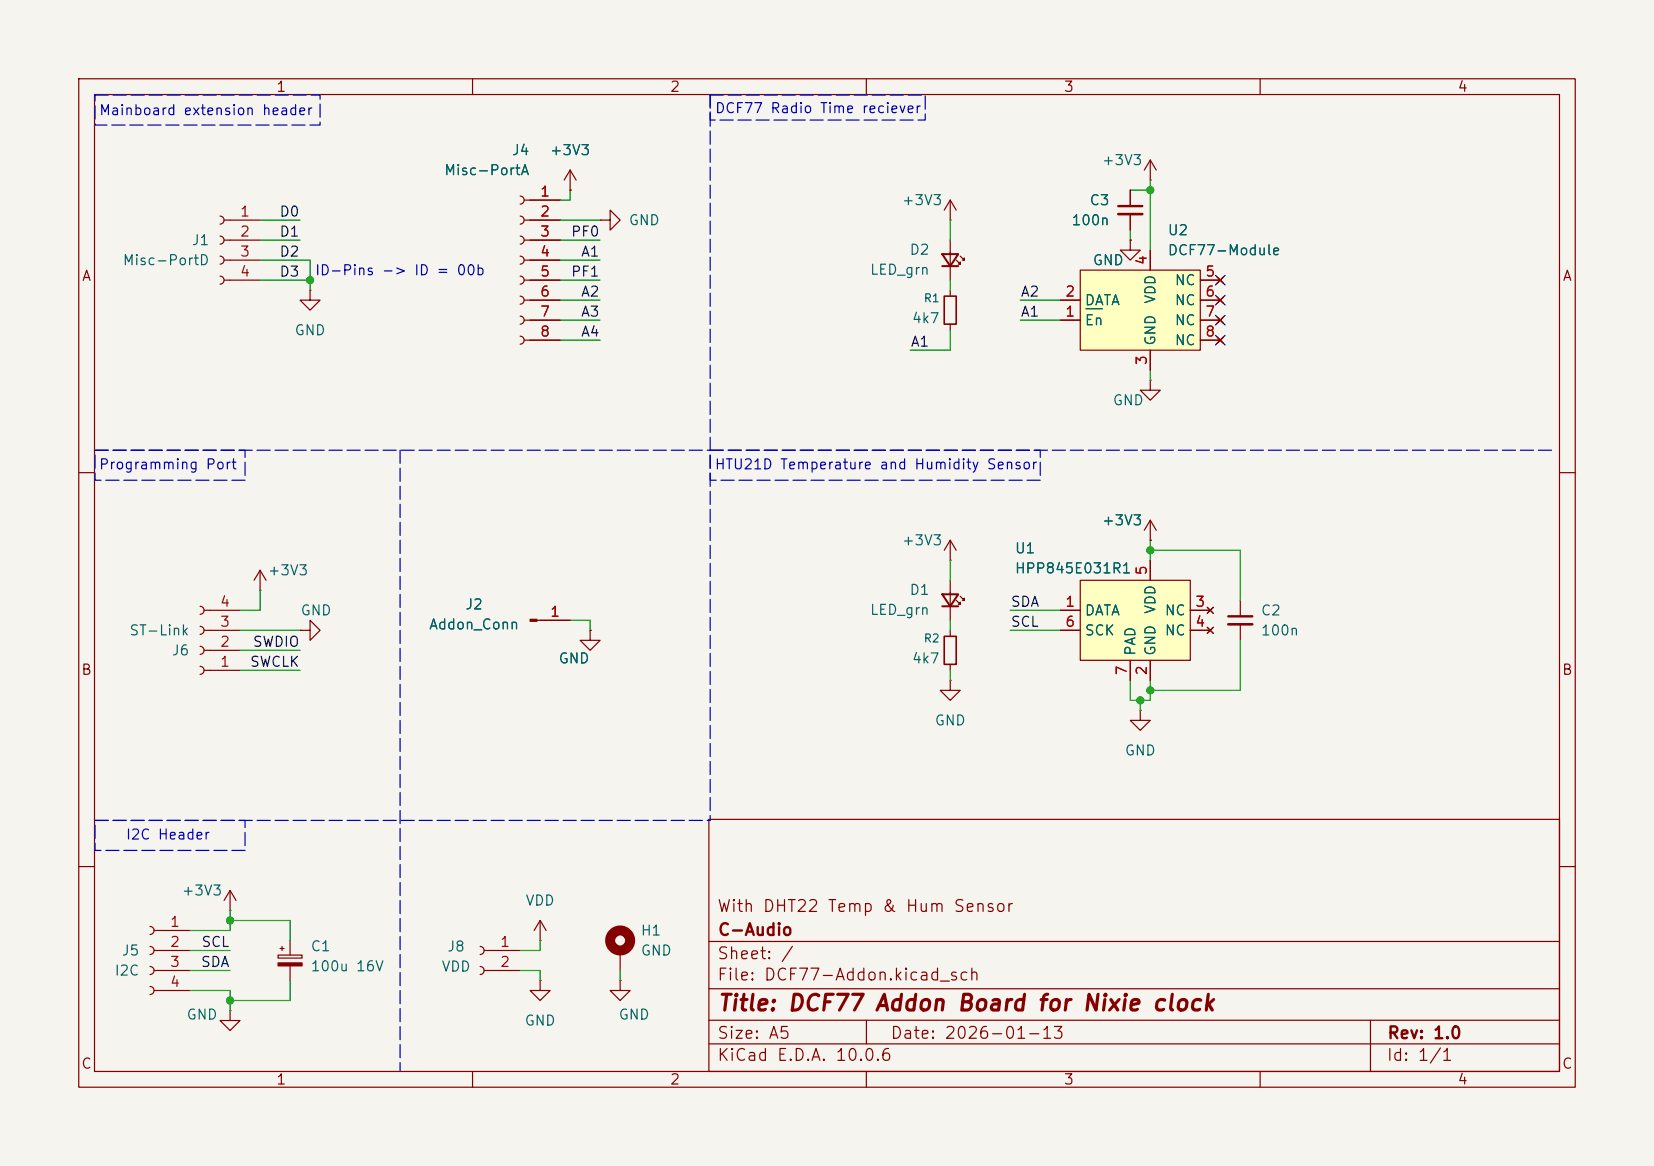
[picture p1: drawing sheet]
<svg xmlns="http://www.w3.org/2000/svg" width="210mm" height="148mm" viewBox="0 0 210 148" stroke-linecap="round" stroke-linejoin="round" font-family="sans-serif">
<path d="M0 0h210v148h-210z" fill="#f5f4ef" stroke="#f5f4ef" stroke-width=".13"/>
<g fill="none" stroke="#840000" stroke-width=".15">
<path d="M10 10h190v128h-190zM12 12h186v124h-186zM60 10v2M110 10v2M160 10v2M120.6 27.9h.1M120.6 25.4l-.7 1.3M120.6 25.4l.8 1.3M120.6 25.4v2.5M120.6 30.5v5.1M121.4 33l.5 .5v-.2v.2h-.2M121.9 32.5l.5 .5v-.2v.2h-.2"/>
<path d="M10 60h2M33 74.9h.1M33 72.4l.8 1.3M33 72.4l-.7 1.3M33 72.4v2.5M198 60h2M10 110h2M90 104h108v32h-108zM90 119.5h108M198 110h2M60 136v2M90 132.5h108"/>
<path d="M90 129.5h108M90 125.5h108M110 136v2M110 129.5v3M160 136v2M174 129.5v6.5"/>
</g>
<path d="M119.6 32.3h2.1l-1.1 1.5zM119.6 33.8h2.1" fill="none" stroke="#840000" stroke-width=".25"/>
<path d="M137.2 34.3h15.2v10.2h-15.2z" fill="#ffffc2"/>
<g fill="none" stroke="#840000" stroke-width=".15">
<path d="M27.9 27.4a.51 .51 0 0 1 .5 .5 .51 .51 0 0 1-.5 .5M27.9 30a.51 .51 0 0 1 .5 .5 .51 .51 0 0 1-.5 .5M27.9 32.5a.51 .51 0 0 1 .5 .5 .51 .51 0 0 1-.5 .5M27.9 35.1a.51 .51 0 0 1 .5 .5 .51 .51 0 0 1-.5 .5M28.4 35.6h4.6M28.4 27.9h4.6M28.4 30.5h4.6M28.4 33h4.6M39.4 36.8v1.3h1.2l-1.2 1.3-1.3-1.3h1.3M39.4 36.8h.1M66 24.9a.51 .51 0 0 1 .5 .5 .51 .51 0 0 1-.5 .5M66 27.4a.51 .51 0 0 1 .5 .5 .51 .51 0 0 1-.5 .5"/>
<path d="M66 30a.51 .51 0 0 1 .5 .5 .51 .51 0 0 1-.5 .5M66 32.5a.51 .51 0 0 1 .5 .5 .51 .51 0 0 1-.5 .5M66 35.1a.51 .51 0 0 1 .5 .5 .51 .51 0 0 1-.5 .5M66 37.6a.51 .51 0 0 1 .5 .5 .51 .51 0 0 1-.5 .5M66.5 38.1h4.6M66.5 35.6h4.6M66.5 27.9h4.6M66.5 30.5h4.6M66.5 33h4.6M66.5 25.4h4.6M72.4 24.1h.1M72.4 21.6l-.8 1.3"/>
<path d="M72.4 21.6l.8 1.3M72.4 21.6v2.5M76.2 27.9h1.3v-1.2l1.2 1.2-1.2 1.3v-1.3M76.2 27.9h.1M120.6 36.8v.8M134.6 38.1h2.6M137.2 34.3h15.2v10.2h-15.2zM143.5 30.5v1.3h1.3l-1.3 1.2-1.3-1.2h1.3M143.5 30.5h.1M146 31.8v2.5M152.4 38.1h2.5M152.4 35.6h2.5"/>
<path d="M154.6 35.2l.7 .7M154.6 37.7l.7 .8M155.3 35.2l-.7 .7M155.3 37.7l-.7 .8M66 40.1a.51 .51 0 0 1 .5 .5 .51 .51 0 0 1-.5 .5M66 42.7a.51 .51 0 0 1 .5 .5 .51 .51 0 0 1-.5 .5M66.5 40.6h4.6M66.5 43.2h4.6M120.6 41.1v.8M134.6 40.6h2.6M146 44.5v2.5M152.4 40.6h2.5"/>
<path d="M152.4 43.2h2.5M154.6 40.3l.7 .7M154.6 42.8l.7 .8M155.3 40.3l-.7 .7M155.3 42.8l-.7 .8M25.4 79.5a.51 .51 0 0 1 .5 .5 .51 .51 0 0 1-.5 .5M25.4 77a.51 .51 0 0 1 .5 .5 .51 .51 0 0 1-.5 .5M25.9 77.5h4.6M68.2 78.7h4.2M120.6 71.1h.1M120.6 68.6v2.5M120.6 73.7v5"/>
<path d="M120.6 68.6l-.7 1.3M120.6 68.6l.8 1.3M121.4 76.2l.5 .5v-.2v.2h-.2M121.9 75.7l.5 .5v-.3v.3h-.2M146 68.6h.1M146 66v2.6M146 66l-.7 1.3M146 66l.8 1.3M25.4 84.6a.51 .51 0 0 1 .5 .5 .51 .51 0 0 1-.5 .5M25.4 82a.51 .51 0 0 1 .5 .6 .51 .51 0 0 1-.5 .5M25.9 85.1h4.6M25.9 82.6h4.6"/>
<path d="M25.9 80h4.6M38.1 80h1.3v-1.3l1.2 1.3-1.2 1.3v-1.3M38.1 80h.1M74.9 80v1.3h1.3l-1.3 1.3-1.2-1.3h1.2M74.9 80h.1M120.6 86.4v1.2h1.3l-1.3 1.3-1.2-1.3h1.2M120.6 86.4h.1M120.6 80v.8M120.6 84.3v.8M19 117.6a.51 .51 0 0 1 .6 .5 .51 .51 0 0 1-.6 .5M19.6 118.1h4.5M29.2 115.6h.1"/>
<path d="M29.2 113l-.8 1.3M29.2 113l.8 1.3M29.2 113v2.6M36.8 119.4v1.8M68.6 119.4h.1M68.6 116.8l-.8 1.3M68.6 116.8l.7 1.3M68.6 116.8v2.6M19 120.1a.51 .51 0 0 1 .6 .6 .51 .51 0 0 1-.6 .5M19 122.7a.51 .51 0 0 1 .6 .5 .51 .51 0 0 1-.6 .5M19 125.2a.51 .51 0 0 1 .6 .5 .51 .51 0 0 1-.6 .5M19.6 120.7h4.5"/>
<path d="M19.6 123.2h4.5M19.6 125.7h4.5M29.2 128.3v1.2h1.3l-1.3 1.3-1.3-1.3h1.3M29.2 128.3h.1M35.3 121.2h3.1v.4h-3.1zM35.6 120.4h.5M35.8 120.1v.6M36.8 122.6v1.9M61 120.1a.51 .51 0 0 1 .5 .6 .51 .51 0 0 1-.5 .5M61 122.7a.51 .51 0 0 1 .5 .5 .51 .51 0 0 1-.5 .5M61.5 120.7h4.5M61.5 123.2h4.5"/>
<path d="M68.6 124.5v1.2h1.2l-1.2 1.3-1.3-1.3h1.3M68.6 124.5h.1M78.7 124.5v1.2h1.3l-1.3 1.3-1.2-1.3h1.2M78.7 124.5h.1M78.7 120.7v2.5"/>
</g>
<path d="M137.9 39.2h2" fill="none" stroke="#006464" stroke-width=".15"/>
<circle cx="78.7" cy="119.4" r="1.27" fill="none" stroke="#840000" stroke-width="1.3"/>
<path d="M119.6 75.4h2.1l-1.1 1.6zM119.6 77h2.1" fill="none" stroke="#840000" stroke-width=".25"/>
<g fill="#840000" stroke="#840000" stroke-width=".15">
<path d="M67.3 78.6h.9v.3h-.9z"/>
<path d="M35.3 122.2h3.1v.4h-3.1z"/>
</g>
<path d="M119.9 37.6h1.5v3.5h-1.5zM119.9 80.8h1.5v3.5h-1.5z" fill="none" stroke="#840000" stroke-width=".2"/>
<path d="M137.2 73.7h13.9v10.1h-13.9z" fill="#ffffc2"/>
<g fill="none" stroke="#840000" stroke-width=".15">
<path d="M67.3 38.1h3.8M67.3 35.6h3.8M67.3 25.4h3.8M67.3 27.9h3.8M67.3 30.5h3.8M67.3 33h3.8M72.4 24.1h.1M134.6 38.1h2.6M143.5 30.5h.1M143.5 24.1v2.1M143.5 27.2v2M146 22.9h.1"/>
<path d="M146 20.3v2.6M146 31.8v2.5M146 20.3l-.7 1.3M146 20.3l.8 1.3M152.4 38.1h2.5M152.4 35.6h2.5M154.6 35.2l.7 .7M154.6 37.7l.7 .8M155.3 35.2l-.7 .7M155.3 37.7l-.7 .8M67.3 40.6h3.8M67.3 43.2h3.8"/>
<path d="M134.6 40.6h2.6M146 48.3v1.2h1.3l-1.3 1.3-1.2-1.3h1.2M146 48.3h.1M146 44.5v2.5M152.4 40.6h2.5M152.4 43.2h2.5M154.6 40.3l.7 .7M154.6 42.8l.7 .8M155.3 40.3l-.7 .7M155.3 42.8l-.7 .8M68.6 78.7h3.8M134.6 77.5h2.6"/>
<path d="M137.2 73.7h13.9v10.1h-13.9zM146 68.6h.1M146 71.1v2.6M151.1 77.5h2.6M153.3 77.1l.8 .8M153.3 79.6l.8 .8M154.1 77.1l-.8 .8M154.1 79.6l-.8 .8M157.5 76.2v2M157.5 79.2v2.1M74.9 80h.1M134.6 80h2.6"/>
<path d="M143.5 83.8v2.6M144.8 90.2v1.2h1.2l-1.2 1.3-1.3-1.3h1.3M144.8 90.2h.1M146 83.8v2.6M151.1 80h2.6"/>
</g>
<path d="M142 26.2h3M156 78.2h3" fill="none" stroke="#840000" stroke-width=".3"/>
<path d="M142 27.2h3M156 79.2h3" fill="none" stroke="#840000" stroke-width=".33"/>
<path d="M12.1 12.1h28.5v3.8h-28.5zM90.2 12.1v92M90.2 12.1h27.3v3.1h-27.3zM12.1 57.2h78.1M12.1 57.2h19v3.8h-19zM50.8 57.2v78.7M90.2 57.2h107.3M90.2 57.2h41.9v3.8h-41.9zM12.1 104.1h78.1M12.1 104.1h19v3.9h-19z" fill="none" stroke="#0000c2" stroke-width=".15" stroke-dasharray="1.7 .6"/>
<g fill="none" stroke="#009600" stroke-width=".15">
<path d="M33 35.6h6.4M33 33h6.4v3.8M33 30.5h5.1M33 27.9h5.1M71.1 38.1h5.1M71.1 35.6h5.1M71.1 33h5.1M71.1 30.5h5.1M71.1 27.9h5.1M72.4 24.1v1.3h-1.3M120.6 27.9v2.6M120.6 35.6v1.2"/>
<path d="M129.5 38.1h5.1M143.5 24.1h2.5M143.5 29.2v1.3M146 22.9v8.9M71.1 43.2h5.1M71.1 40.6h5.1M120.6 41.9v2.6h-5M129.5 40.6h5.1M146 47v1.3M33 74.9v2.6h-2.5M72.4 78.7h2.5v1.3M120.6 71.1v2.6"/>
<path d="M120.6 78.7v1.3M128.3 77.5h6.3M146 69.9h11.5v6.3M146 68.6v2.5M30.5 80h7.6M30.5 85.1h7.6M30.5 82.6h7.6M120.6 85.1v1.3M128.3 80h6.3M143.5 86.4v2.5h2.5v-2.5M144.8 88.9v1.3M157.5 81.3v6.3h-11.5"/>
<path d="M29.2 115.6v2.5h-5.1M29.2 116.8h7.6v2.6M68.6 119.4v1.3h-2.6M24.1 125.7h5.1v2.6M24.1 120.7h5.1M24.1 123.2h5.1M36.8 124.5v2.5h-7.6M66 123.2h2.6v1.3M78.7 123.2v1.3"/>
</g>
<path d="M154.3 37.5l1.2 1.2M154.3 35l1.2 1.2M155.5 37.5l-1.2 1.2M155.5 35l-1.2 1.2M154.3 40l1.2 1.2M154.3 42.6l1.2 1.2M155.5 40l-1.2 1.2M155.5 42.6l-1.2 1.2" fill="none" stroke="#000084" stroke-width=".15"/>
<path d="M137.9 39.2h2" fill="none" stroke="#006464" stroke-width=".15"/>
<g fill="#009600" stroke="#009600" stroke-width=".13">
<circle cx="146" cy="24.1" r=".46"/>
<circle cx="39.4" cy="35.6" r=".46"/>
<circle cx="29.2" cy="116.8" r=".46"/>
<circle cx="29.2" cy="127" r=".46"/>
<circle cx="146" cy="87.6" r=".46"/>
<circle cx="146" cy="69.9" r=".46"/>
<circle cx="144.8" cy="88.9" r=".46"/>
</g>
<text font-size="2" fill="#840000" x="91" y="128.8">Title: DCF77 Addon Board for Nixie clock</text>
<g font-size="1.5" fill="#840000">
<text x="91" y="116.1">With DHT22 Temp &amp; Hum Sensor</text>
<text x="91.1" y="119.1">C-Audio</text>
<text x="91" y="124.8">File: DCF77-Addon.kicad_sch</text>
<text x="91" y="122.1">Sheet: /</text>
<text x="91" y="135">KiCad E.D.A. 10.0.6</text>
<text x="91" y="132.2">Size: A5</text>
<text x="113" y="132.2">Date: 2026-01-13</text>
<text x="176" y="135">Id: 1/1</text>
<text x="176.1" y="132.2">Rev: 1.0</text>
</g>
<g font-size="1.3" fill="#840000">
<text x="35" y="12">1</text>
<text x="85" y="12">2</text>
<text x="135" y="12">3</text>
<text x="185" y="12">4</text>
<text x="10.3" y="36">A</text>
<text x="198.3" y="36">A</text>
<text x="10.2" y="86">B</text>
<text x="198.2" y="86">B</text>
<text x="10.2" y="136">C</text>
<text x="35" y="138">1</text>
<text x="85" y="138">2</text>
<text x="135" y="138">3</text>
<text x="185" y="138">4</text>
<text x="198.2" y="136">C</text>
</g>
<g font-size="1.3" fill="#0000c2">
<text x="12.5" y="14.9">Mainboard extension header</text>
<text x="90.7" y="14.7">DCF77 Radio Time reciever</text>
<text x="39.9" y="35.3">ID-Pins -&gt; ID = 00b</text>
<text x="12.5" y="59.9">Programming Port</text>
<text x="90.7" y="59.9">HTU21D Temperature and Humidity Sensor</text>
<text x="15.9" y="106.9">I2C Header</text>
</g>
<g font-size="1.3" fill="#006464">
<text x="56.3" y="22.6">Misc-PortA</text>
<text x="64.9" y="20">J4</text>
<text x="69.7" y="20">+3V3</text>
<text x="139.8" y="21.3">+3V3</text>
<text x="79.7" y="28.9">GND</text>
<text x="114.4" y="26.4">+3V3</text>
<text x="136" y="28.9">100n</text>
<text x="138.3" y="26.4">C3</text>
<text x="15.5" y="34">Misc-PortD</text>
<text x="24.3" y="31.4">J1</text>
<text x="110.4" y="35.2">LED_grn</text>
<text x="115.4" y="32.6">D2</text>
<text x="138.7" y="34">GND</text>
<text x="148.2" y="30.2">U2</text>
<text x="148.2" y="32.7">DCF77-Module</text>
<text x="115.7" y="41.3">4k7</text>
<text x="137.6" y="41.6">En</text>
<text x="137.6" y="39.1">DATA</text>
<text x="147" y="38.7" transform="rotate(-90 147 38.7)">VDD</text>
<text x="149.1" y="36.5">NC</text>
<text x="149.1" y="39.1">NC</text>
<text x="149.1" y="41.6">NC</text>
<text x="37.3" y="42.9">GND</text>
<text x="147" y="44" transform="rotate(-90 147 44)">GND</text>
<text x="149.1" y="44.1">NC</text>
<text x="141.2" y="51.8">GND</text>
<text x="114.4" y="69.5">+3V3</text>
<text x="128.8" y="70.6">U1</text>
<text x="139.8" y="67">+3V3</text>
<text x="33.9" y="73.4">+3V3</text>
<text x="59" y="77.7">J2</text>
<text x="115.4" y="75.8">D1</text>
<text x="128.8" y="73.1">HPP845E031R1</text>
<text x="16.3" y="81">ST-Link</text>
<text x="21.7" y="83.5">J6</text>
<text x="38.1" y="78.4">GND</text>
<text x="54.4" y="80.2">Addon_Conn</text>
<text x="110.4" y="78.4">LED_grn</text>
<text x="137.6" y="78.4">DATA</text>
<text x="137.6" y="81">SCK</text>
<text x="144.5" y="83.3" transform="rotate(-90 144.5 83.3)">PAD</text>
<text x="147" y="83.3" transform="rotate(-90 147 83.3)">GND</text>
<text x="147" y="78" transform="rotate(-90 147 78)">VDD</text>
<text x="147.8" y="78.4">NC</text>
<text x="147.8" y="81">NC</text>
<text x="160" y="78.4">C2</text>
<text x="160" y="81">100n</text>
<text x="70.8" y="84.5">GND</text>
<text x="115.7" y="84.5">4k7</text>
<text x="118.6" y="92.4">GND</text>
<text x="142.7" y="96.2">GND</text>
<text x="23" y="114">+3V3</text>
<text x="66.6" y="115.3">VDD</text>
<text x="81.3" y="119.1">H1</text>
<text x="14.5" y="124.2">I2C</text>
<text x="15.4" y="121.6">J5</text>
<text x="39.4" y="121.1">C1</text>
<text x="39.4" y="123.6">100u 16V</text>
<text x="56" y="123.6">VDD</text>
<text x="56.7" y="121.1">J8</text>
<text x="81.3" y="121.6">GND</text>
<text x="23.6" y="129.7">GND</text>
<text x="66.5" y="130.5">GND</text>
<text x="78.5" y="129.7">GND</text>
</g>
<g font-size="1.3" fill="#a90000">
<text x="30.4" y="27.8">1</text>
<text x="68.5" y="25.3">1</text>
<text x="68.5" y="27.8">2</text>
<text x="30.4" y="30.3">2</text>
<text x="30.4" y="32.9">3</text>
<text x="30.4" y="35.4">4</text>
<text x="68.5" y="30.3">3</text>
<text x="68.5" y="32.9">4</text>
<text x="68.5" y="35.4">5</text>
<text x="145.9" y="33.8" transform="rotate(-90 145.9 33.8)">4</text>
<text x="152.9" y="35.4">5</text>
<text x="68.5" y="38">6</text>
<text x="68.5" y="40.5">7</text>
<text x="135.2" y="40.5">1</text>
<text x="135.2" y="38">2</text>
<text x="152.9" y="38">6</text>
<text x="152.9" y="40.5">7</text>
<text x="68.5" y="43">8</text>
<text x="145.9" y="46.5" transform="rotate(-90 145.9 46.5)">3</text>
<text x="152.9" y="43">8</text>
<text x="27.8" y="77.3">4</text>
<text x="135.2" y="77.3">1</text>
<text x="145.9" y="73.1" transform="rotate(-90 145.9 73.1)">5</text>
<text x="151.7" y="77.3">3</text>
<text x="27.8" y="82.4">2</text>
<text x="27.8" y="79.9">3</text>
<text x="69.8" y="78.6">1</text>
<text x="135.2" y="79.9">6</text>
<text x="151.7" y="79.9">4</text>
<text x="27.8" y="85">1</text>
<text x="143.4" y="85.8" transform="rotate(-90 143.4 85.8)">7</text>
<text x="145.9" y="85.8" transform="rotate(-90 145.9 85.8)">2</text>
<text x="21.5" y="118">1</text>
<text x="21.5" y="120.5">2</text>
<text x="21.5" y="123.1">3</text>
<text x="21.5" y="125.6">4</text>
<text x="63.4" y="120.5">1</text>
<text x="63.4" y="123.1">2</text>
</g>
<g font-size="1.3" fill="#0f0f0f">
<text x="35.4" y="27.8">D0</text>
<text x="35.4" y="32.9">D2</text>
<text x="35.4" y="35.4">D3</text>
<text x="35.4" y="30.4">D1</text>
<text x="72.4" y="35.4">PF1</text>
<text x="72.4" y="30.4">PF0</text>
<text x="73.7" y="32.9">A1</text>
<text x="73.7" y="40.5">A3</text>
<text x="73.7" y="38">A2</text>
<text x="129.5" y="40.5">A1</text>
<text x="129.5" y="38">A2</text>
<text x="73.7" y="43.1">A4</text>
<text x="115.5" y="44.3">A1</text>
<text x="128.2" y="77.3">SDA</text>
<text x="32" y="82.4">SWDIO</text>
<text x="128.2" y="79.9">SCL</text>
<text x="31.6" y="85">SWCLK</text>
<text x="25.4" y="123.1">SDA</text>
<text x="25.5" y="120.5">SCL</text>
</g>
<g font-size="1" fill="#006464">
<text x="117.2" y="38.6">R1</text>
<text x="117.2" y="81.8">R2</text>
</g>
</svg>
